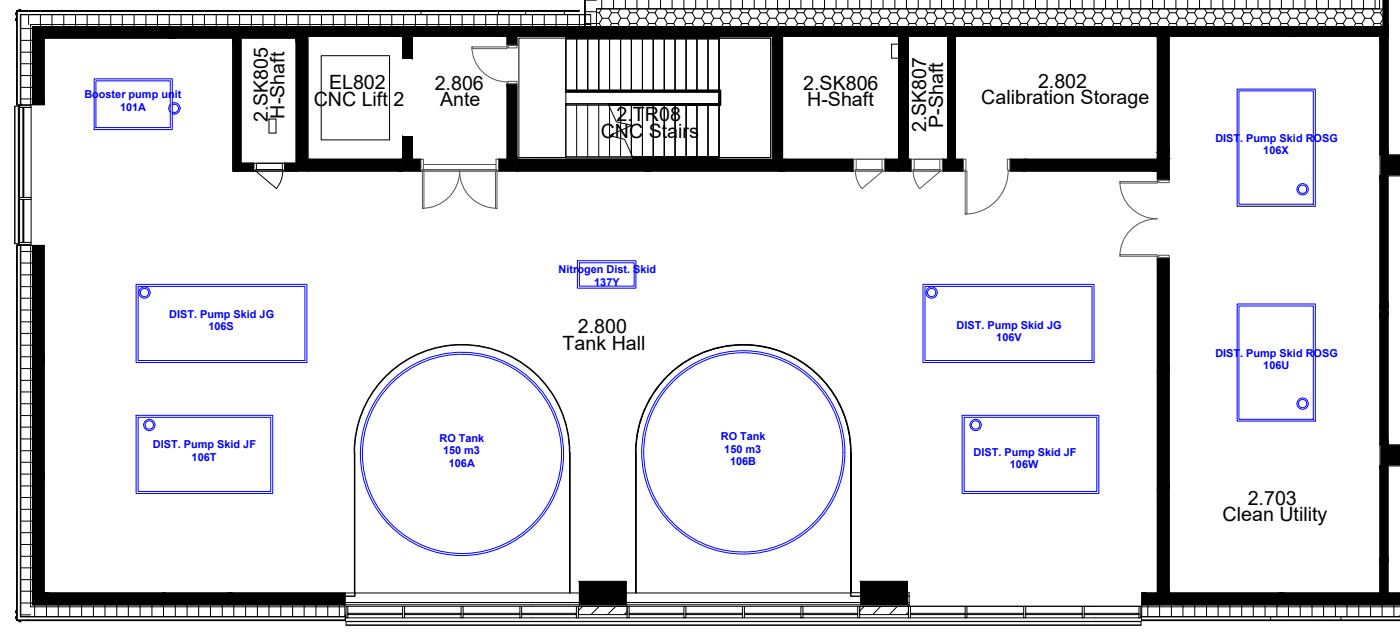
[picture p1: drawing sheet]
<svg xmlns="http://www.w3.org/2000/svg" width="236mm" height="107mm" viewBox="0 0 236 107" stroke-linecap="round" stroke-linejoin="round" font-family="sans-serif">
<!-- layer: M-EQPM -->
<g fill="none" stroke="#00f" stroke-width=".17">
<path d="M15.9 13.3h13.1v8.5h-13.1zM16.2 13.6h12.5v7.9h-12.5zM28.7 17.6l-.3 .7 .3 .6M29 17.4a.95 .95 0 0 1 1.4 .9 .95 .95 0 0 1-1.4 .8M29 17.7a.7 .7 0 0 1 1.1 .6 .7 .7 0 0 1-1.1 .5M29.4 17.3h.1M29.4 19.2v.1M30.4 18.3h.1M208.8 15.3h12.6v19.1h-12.6zM208.5 34.7v-19.7h13.2v19.7M22.9 47.9h28.8v13.2h-28.8zM23.3 48.2h28.1v12.5h-28.1z"/>
<path d="M97.3 43.9h9.9v4.6h-9.9zM97.7 44.3h9.2v3.9h-9.2zM155.6 47.9h28.8v13.2h-28.8zM155.9 48.2h28.2v12.5h-28.2zM208.5 51.2h13.2v19.7h-13.2zM208.8 51.5h12.6v19.1h-12.6zM22.9 70h23.1v13.1h-23.1zM23.3 70.3h22.3v12.5h-22.3zM114 63.7a16.8 16.8 0 0 0-1.6 23.3M114.1 63.7a16.8 16.8 0 0 1 22.8 .4 16.8 16.8 0 0 1 1.2 22.9M162.2 70h23v13.1h-23zM162.5 70.3h22.4v12.5h-22.4z"/>
<path d="M112.4 87l1.6 1.7M138.1 87a16.8 16.8 0 0 1-24 1.7"/>
<circle cx="219.6" cy="31.9" r=".95"/>
<circle cx="219.6" cy="31.9" r=".7"/>
<circle cx="24.4" cy="49.3" r=".95"/>
<circle cx="24.4" cy="49.3" r=".7"/>
<circle cx="157" cy="49.3" r=".95"/>
<circle cx="157" cy="49.3" r=".7"/>
<circle cx="25.2" cy="71.6" r=".95"/>
<circle cx="25.2" cy="71.6" r=".7"/>
<circle cx="77.9" cy="76.5" r="17.1"/>
<circle cx="77.9" cy="76.5" r="16.8"/>
<circle cx="125.3" cy="76.2" r="17.1"/>
<circle cx="164.4" cy="71.6" r=".95"/>
<circle cx="164.4" cy="71.6" r=".7"/>
<circle cx="219.6" cy="68" r=".7"/>
<circle cx="219.6" cy="68" r=".95"/>
</g>
<path d="M208.5 34.7h13.2" fill="none" stroke="#000" stroke-width=".17"/>
<!-- layer: A-GENM -->
<path d="M2.8 1.8h2v.1h-1.9v1.9h-.1zM150.3 7.4h1.2v2.4h-1.2zM45.3 20.1h1.2v2.3h-1.2zM2.8 102.6h.1v1.8h1.9v.1h-2z" fill="none" stroke="#000" stroke-width=".17"/>
<!-- layer: 0 -->
<g fill="#000" stroke="#000" stroke-width=".17">
<path d="M5.5 4.5l1.9 13.1v-13.1zM5.5 4.5l1.9 13.1h-1.9z"/>
<path d="M7.6 4.5l21.8 1.9v-1.9zM7.6 4.5l21.8 1.9h-21.8z"/>
<path d="M29.5 4.5l22.4 1.9v-1.9zM29.5 4.5l22.4 1.9h-22.4z"/>
<path d="M49.9 6.6l2 22.2v-22.2zM49.9 6.6l2 22.2h-2z"/>
<path d="M52 4.5l15.7 1.6v-1.6zM52 4.5l15.7 1.6h-15.7z"/>
<path d="M67.9 6.3l1.6 3.5v-3.5zM67.9 6.3l1.6 3.5h-1.6z"/>
<path d="M67.9 4.5l17.4 1.6v-1.6zM67.9 4.5l17.4 1.6h-17.4z"/>
<path d="M85.5 14.2l1.6 12.5v-12.5zM85.5 14.2l1.6 12.5h-1.6z"/>
<path d="M85.5 6.3l1.6 1.3v-1.3zM85.5 6.3l1.6 1.3h-1.6z"/>
<path d="M85.5 4.5l46.4 1.6v-1.6zM85.5 4.5l46.4 1.6h-46.4z"/>
<path d="M130.3 6.3l1.6 20.4v-20.4zM130.3 6.3l1.6 20.4h-1.6z"/>
<path d="M151.5 6.3l1.6 20.4v-20.4zM151.5 6.3l1.6 20.4h-1.6z"/>
<path d="M132 4.5l21.3 1.6v-1.6zM132 4.5l21.3 1.6h-21.3z"/>
<path d="M153.4 4.5l23 1.6v-1.6zM153.4 4.5l23 1.6h-23z"/>
<path d="M176.6 4.5l18.3 1.6v-1.6zM176.6 4.5l18.3 1.6h-18.3z"/>
<path d="M195.1 6.3l2 19.4v-19.4zM195.1 6.3l2 19.4h-2z"/>
<path d="M195.1 4.5l23.5 1.6v-1.6zM195.1 4.5l23.5 1.6h-23.5z"/>
<path d="M218.8 4.5l15.2 1.6v-1.6zM218.8 4.5l15.2 1.6h-15.2z"/>
<path d="M52 26.8l15.7 2v-2zM52 26.8l15.7 2h-15.7z"/>
<path d="M67.9 23l1.6 3.7v-3.7zM67.9 23l1.6 3.7h-1.6z"/>
<path d="M67.9 26.8l3 2v-2zM67.9 26.8l3 2h-3z"/>
<path d="M84.1 26.8l3 2v-2zM84.1 26.8l3 2h-3z"/>
<path d="M87.2 26.8l22.4 2v-2zM87.2 26.8l22.4 2h-22.4z"/>
<path d="M109.7 26.8l22.3 2v-2zM109.7 26.8l22.3 2h-22.3z"/>
<path d="M132.2 26.8l11.6 2v-2zM132.2 26.8l11.6 2h-11.6z"/>
<path d="M149.2 26.8l2.1 2v-2zM149.2 26.8l2.1 2h-2.1z"/>
<path d="M151.5 26.8l2.1 2v-2zM151.5 26.8l2.1 2h-2.1z"/>
<path d="M158.9 26.8l3.4 2v-2zM158.9 26.8l3.4 2h-3.4z"/>
<path d="M170.3 26.8l2.3 2v-2zM170.3 26.8l2.3 2h-2.3z"/>
<path d="M172.7 26.8l22.2 2v-2zM172.7 26.8l22.2 2h-22.2z"/>
<path d="M195.1 25.7l2 1v-1zM195.1 25.7l2 1h-2z"/>
<path d="M195.1 26.7l2 3.6v-3.6zM195.1 26.7l2 3.6h-2z"/>
<path d="M5.5 41.3l1.9 19.8v-19.8zM5.5 41.3l1.9 19.8h-1.9z"/>
<path d="M195.1 43.5l2 19v-19zM195.1 43.5l2 19h-2z"/>
<path d="M5.5 61.2l1.9 19.6v-19.6zM5.5 61.2l1.9 19.6h-1.9z"/>
<path d="M195.1 62.6l2 19.7v-19.7zM195.1 62.6l2 19.7h-2z"/>
<path d="M5.5 81l1.9 20.9v-20.9zM5.5 81l1.9 20.9h-1.9z"/>
<path d="M7.6 99.9l19.7 2v-2zM7.6 99.9l19.7 2h-19.7z"/>
<path d="M27.5 99.9l10.9 2v-2zM27.5 99.9l10.9 2h-10.9z"/>
<path d="M38.5 99.9l19.7 2v-2zM38.5 99.9l19.7 2h-19.7z"/>
<path d="M97.7 97.9l7.8 4v-4zM97.7 97.9l7.8 4h-7.8z"/>
<path d="M145.1 97.9l7.8 4v-4zM145.1 97.9l7.8 4h-7.8z"/>
<path d="M195.1 82.4l2 17.4v-17.4zM195.1 82.4l2 17.4h-2z"/>
<path d="M192.4 99.9l23.1 2v-2zM192.4 99.9l23.1 2h-23.1z"/>
<path d="M215.6 99.9l20.4 2v-2zM215.6 99.9l20.4 2h-20.4z"/>
</g>
<!-- layer: A-WALL -->
<g fill="none" stroke="#000" stroke-width=".17">
<path d="M98.6 0v4.5v-4.5M232.5 -.1v1.6M233.1 0v4.5M233.8 0v4.5M233.9 0v4.5M234 0v4.5h-228.5v13.1h-2.1v-15.2h96.2v2.1M2.8 3.1h-.2v.4h.2M2.8 2.1h-.2v.4h.2M3.2 1.8v-.2h.3v.2M5.5 4.5h1.9v13.1h-1.9zM7.6 4.5h21.8v1.9h-21.8zM29.5 4.5h22.4v1.9h-22.4z"/>
<path d="M52 4.5h15.7v1.6h-15.7zM67.9 4.5h17.4v1.6h-17.4zM85.5 14.2h1.6v12.5h-1.6zM85.5 6.3h1.6v1.3h-1.6zM85.5 4.5h46.4v1.6h-46.4zM99.6 2.5h-96.1v15.1M99.6 4.1h-94.4v13.5M100.5 1.5v3M132 4.5h21.3v1.6h-21.3zM153.4 4.5h23v1.6h-23zM176.6 4.5h18.3v1.6h-18.3zM195.1 4.5h23.5v1.6h-23.5z"/>
<path d="M218.8 4.5h15.2v1.6h-15.2zM87.2 26.8h22.4v2h-22.4zM109.7 26.8h22.3v2h-22.3zM3.4 41.3h2.1v60.6h52.6v2h-54.7zM3.5 41.3v62.6h54.6M5.2 41.3v60.9h52.9M5.5 41.3h1.9v19.8h-1.9zM195.1 43.5h2v19h-2zM5.5 61.2h1.9v19.6h-1.9zM5.9 61.1v.1M195.1 62.6h2v19.7h-2zM5.5 81h1.9v20.9h-1.9z"/>
<path d="M5.9 80.8v.2M7.6 99.9h19.7v2h-19.7zM27.5 99.9h10.9v2h-10.9zM38.5 99.9h19.7v2h-19.7zM97.7 97.9h7.8v4h-7.8zM145.1 97.9h7.8v4h-7.8zM192.4 99.9h23.1v2h-23.1zM195.1 82.4h2v17.4h-2zM236 99.9h-20.4v2h20.4h-43.6v2h43.6M2.8 102.9h-.2v.3h.2M2.8 103.9h-.2v.3h.2M3.2 104.5v.3h.3v-.3"/>
<path d="M7.4 101.5h.2M27.3 101.5h.2M38.4 101.5h.1M58.2 101.5h39.5M58.2 101.9h39.5M105.5 101.5h39.6M105.5 101.9h39.6M152.9 101.5h.3M152.9 101.9h.3M192.4 103.9h43.6M192.4 102.2h43.6"/>
</g>
<!-- layer: I-WALL -->
<g fill="none" stroke="#000" stroke-width=".17">
<path d="M39.3 6.4h1.3v21.1h2.1v1.3h-3.4zM49.9 6.6h2v22.2h-2zM67.9 6.3h1.6v3.5h-1.6zM130.3 6.3h1.6v20.4h-1.6zM151.5 6.3h1.6v20.4h-1.6zM159.7 6.1h1.3v20.7h-1.3zM195.1 6.3h2v24h-2zM48 27.5h1.9v1.3h-1.9zM52 26.8h15.7v2h-15.7zM67.9 23h1.6v3.7h-1.6zM67.9 26.8h3v2h-3zM84.1 26.8h3v2h-3z"/>
<path d="M132.2 26.8h11.6v2h-11.6zM149.2 26.8h2.1v2h-2.1zM151.5 26.8h2.1v2h-2.1zM158.9 26.8h3.4v2h-3.4zM170.3 26.8h2.3v2h-2.3zM172.7 26.8h22.2v2h-22.2zM232.6 26.1v-20h1.3v20M232.6 29.6v45.3M233.9 29.6v45.3M232.6 78.5v21.4h1.3v-21.4"/>
</g>
<!-- layer: A-FLOR -->
<g fill="none" stroke="#000" stroke-width=".17">
<path d="M5.2 17.6v.2M7.4 5.9h.2M7.4 4.9h.2M7.4 6.4h.2M29.4 5.9h.1M29.4 4.9h.1M29.4 6.4h.1M50.5 6.4v.2M51.5 6.4v.2M51.9 4.9h.1M51.9 6.1h.1M67.7 4.9h.2"/>
<path d="M67.7 6.1h.2M68.2 6.1v.2M69 6.1v.2M69.5 6.1v.2M85.3 6.1h.2v.2M85.3 5.6h.2M85.3 4.9h.2M85.5 7.6h.1M85.5 14.1v.1M86 6.1v.2M86 7.6h.1M86 14.1v.1"/>
<path d="M86.7 6.1v.2M86.7 7.6h.1M86.7 14.1v.1M130.6 6.1v.2M131.4 6.1v.2M131.9 5.6h.1M131.9 4.9h.1M152 6.1v.2M152.6 6.1v.2M153.3 5.6h.1M153.3 4.9h.1M176.4 5.6h.2"/>
<path d="M176.4 4.9h.2M176.4 6.1h.2M194.9 5.6h.2M194.9 4.9h.2M194.9 6.1h.2v.2M195.6 6.1v.2M196.6 6.1v.2M197.1 6.1v.2M218.6 5.6h.2M218.6 4.9h.2M218.6 6.1h.2M42.7 27.5h.1"/>
<path d="M48 27.5h.1M51.9 28.3h.1M51.9 27.2h.1M51.9 28.8h.1M67.7 28.3h.2M67.7 28.8h.2M67.9 26.7h-.2v.1M69 26.7v.1M69.5 26.7v.1M70.9 28.8h.1M70.9 26.8h.1M70.9 28.1h.1"/>
<path d="M84 28.8h.1M84 26.8h.1M84 28.1h.1M85.5 26.7v.1M86 26.7v.1M87.1 26.7h.1v.1M87.1 28.3h.1M87.1 28.8h.1M109.6 28.3h.1M109.6 27.2h.1M109.6 28.8h.1M130.6 26.7v.1"/>
<path d="M131.4 26.7v.1M132 27.4h.2M132 28.3h.2M132 28.8h.2M143.8 26.8h.1M149.1 26.8h.1M151.3 27.4h.2M151.3 28.3h.2M151.3 28.8h.2M152 26.7v.1M152.6 26.7v.1M153.6 26.8h.1"/>
<path d="M158.8 26.8h.1M162.3 27.8h.1M170.2 27.8h.1M172.6 27.4h.1M172.6 28.3h.1M172.6 28.8h.1M172.6 26.8h.1M194.9 27.4h.2M194.9 28.3h.2M194.9 28.8h.2M194.9 26.8h.2M196.1 30.3h.1"/>
<path d="M5.2 41.2v.1M196.1 43.4v.1M5.9 61.1v.1M6.9 61.1v.1M7.4 61.1v.1M59.7 76.2a18.2 18.2 0 0 1 18.2-18.2 18.2 18.2 0 0 1 18.2 18.2M59.7 76.2v23.7h.1v-23.7M59.8 76.2a18.1 18.1 0 0 1 18.1-18.1 18.1 18.1 0 0 1 18.1 18.1M96 76.2v23.7h.1v-23.7M107.1 76.2a18.2 18.2 0 0 1 18.2-18.2 18.2 18.2 0 0 1 18.2 18.2v23.7l-.1-23.7M107.1 76.2v23.7l.1-23.7M107.2 76.2a18.1 18.1 0 0 1 18.1-18.1 18.1 18.1 0 0 1 18.1 18.1"/>
<path d="M107.2 76.5a18.1 18.1 0 0 1 17.8-18.4 18.1 18.1 0 0 1 18.4 17.8v24h1.7M107.2 76.6v23.3M195.1 62.5v.1M195.6 62.5v.1M196.7 62.5v.1M197.1 62.5v.1M5.9 80.8v.2M6.9 80.8v.2M7.4 80.8v.2M7.4 99.9h.2M27.3 99.9h.2M38.4 99.9h.1"/>
<path d="M58.2 99.9h1.6M59.8 99.9v.5h-1.6h1.6v-.5h36.2M59.8 99.9h.1M96 99.9h1.7M96 99.9h.1M105.5 99.9h1.7M143.4 99.9v.5h1.7h-1.7v-.5h-36.2M152.9 99.9h.3v2.2h39.2M195.1 82.3v.1M195.1 99.8v.1M195.6 82.3v.1M195.6 99.8v.1"/>
<path d="M196.6 82.3v.1M196.6 99.8v.1M197.1 82.3v.1M197.1 99.8v.1M215.5 99.9h.1M7.4 100.4h.2M7.4 101.5h.2M27.3 100.4h.2M27.3 101.5h.2M38.4 100.4h.1M38.4 101.5h.1M58.2 101.5h39.5"/>
<path d="M105.5 101.5h39.6M152.9 100.4h.3M152.9 101.5h.3M215.5 100.4h.1M215.5 101.5h.1"/>
</g>
<!-- layer: S-COLS -->
<g fill="#000" stroke="#000" stroke-width=".17">
<path d="M232.6 26.1l3.4 3.5v-3.5zM232.6 26.1l3.4 3.5h-3.4z"/>
<path d="M232.6 74.9l3.4 3.6v-3.6zM232.6 74.9l3.4 3.6h-3.4z"/>
</g>
<path d="M236 26.1h-3.4v3.5h3.4M236 74.9h-3.4v3.6h3.4" fill="none" stroke="#545454" stroke-width=".17"/>
<!-- layer: A-WALL-PATT -->
<g fill="none" stroke="#000" stroke-width=".17">
<path d="M3.5 4.8h2M3.5 6.8h2M3.5 8.8h2M3.5 10.7h2M3.5 12.7h2M3.5 14.7h2M3.5 16.7h2M4.8 2.5v1.6M6.8 2.5v2M8.8 2.5v2M10.8 2.5v2M12.7 2.5v2"/>
<path d="M14.7 2.5v2M16.7 2.5v2M18.7 2.5v2M20.6 2.5v2M22.6 2.5v2M24.6 2.5v2M26.5 2.5v2M28.5 2.5v2M30.5 2.5v2M32.5 2.5v2M34.5 2.5v2M36.4 2.5v2"/>
<path d="M38.4 2.5v2M40.4 2.5v2M42.4 2.5v2M44.3 2.5v2M46.3 2.5v2M48.3 2.5v2M50.2 2.5v2M52.2 2.5v2M54.2 2.5v2M56.2 2.5v2M58.2 2.5v2M60.1 2.5v2"/>
<path d="M62.1 2.5v2M64.1 2.5v2M66 2.5v2M68 2.5v2M70 2.5v2M72 2.5v2M74 2.5v2M75.9 2.5v2M77.9 2.5v2M79.9 2.5v2M81.9 2.5v2M83.8 2.5v2"/>
<path d="M85.8 2.5v2M87.8 2.5v2M89.7 2.5v2M91.7 2.5v2M93.7 2.5v2M95.7 2.5v2M97.7 2.5v2M98.6 4h2.4M98.6 2h1.9M98.6 0h1.9M100.5 2.1h.5M101 4l.3 .5"/>
<path d="M101 2.1l.5 1M101.4 1.5l-.4 .6M101.5 3.1h1.1M101.5 3.1l-.5 .9M102.6 3.1l.5 .9M102.7 1.5l.4 .6M103.1 2.1h1M103.1 4h1M103.1 2.1l-.5 1M103.1 4l-.3 .5M104.1 4l.3 .5M104.1 2.1l.5 1"/>
<path d="M104.5 1.5l-.4 .6M104.6 3.1h1.1M104.6 3.1l-.5 .9M105.7 3.1l.5 .9M105.8 1.5l.4 .6M106.2 2.1h1.1M106.2 4h1.1M106.2 2.1l-.5 1M106.2 4l-.3 .5M107.3 4l.3 .5M107.3 2.1l.5 1M107.7 1.5l-.4 .6"/>
<path d="M107.8 3.1h1M107.8 3.1l-.5 .9M108.8 3.1l.5 .9M109 1.5l.3 .6M109.3 2.1h1.1M109.3 4h1.1M109.3 2.1l-.5 1M109.3 4l-.2 .5M110.4 4l.3 .5M110.4 2.1l.5 1M110.8 1.5l-.4 .6M110.9 3.1h1.1"/>
<path d="M110.9 3.1l-.5 .9M112 3.1l.5 .9M112.1 1.5l.4 .6M112.5 2.1h1M112.5 4h1M112.5 2.1l-.5 1M112.5 4l-.3 .5M113.5 4l.3 .5M113.5 2.1l.5 1M113.9 1.5l-.4 .6M114 3.1h1.1M114 3.1l-.5 .9"/>
<path d="M115.1 3.1l.5 .9M115.2 1.5l.4 .6M115.6 2.1h1.1M115.6 4h1.1M115.6 2.1l-.5 1M115.6 4l-.2 .5M116.7 4l.3 .5M116.7 2.1l.5 1M117 1.5l-.3 .6M117.2 3.1h1M117.2 3.1l-.5 .9M118.2 3.1l.5 .9"/>
<path d="M118.4 1.5l.3 .6M118.7 2.1h1.1M118.7 4h1.1M118.7 2.1l-.5 1M118.7 4l-.2 .5M119.8 4l.3 .5M119.8 2.1l.5 1-.5 .9M120.2 1.5l-.4 .6M120.4 3.1h1M121.4 3.1l.5 .9M121.5 1.5l.4 .6M121.9 2.1h1"/>
<path d="M121.9 4h1M121.9 2.1l-.5 1M121.9 4l-.3 .5M122.9 4l.3 .5M122.9 2.1l.6 1M123.3 1.5l-.4 .6M123.5 3.1h1M123.5 3.1l-.6 .9M124.5 3.1l.6 .9M124.7 1.5l.4 .6M125.1 2.1h1M125.1 4h1"/>
<path d="M125.1 2.1l-.6 1M125.1 4l-.3 .5M126.1 4l.3 .5M126.1 2.1l.5 1M126.4 1.5l-.3 .6M126.6 3.1h1M126.6 3.1l-.5 .9M127.6 3.1l.6 .9M127.8 1.5l.4 .6M128.2 2.1h1M128.2 4h1M128.2 2.1l-.6 1"/>
<path d="M128.2 4l-.3 .5M129.2 4l.3 .5M129.2 2.1l.5 1M129.6 1.5l-.4 .6M129.7 3.1h1.1M129.7 3.1l-.5 .9M130.8 3.1l.5 .9M130.9 1.5l.4 .6M131.3 2.1h1M131.3 4h1M131.3 2.1l-.5 1M131.3 4l-.3 .5"/>
<path d="M132.3 4l.3 .5M132.3 2.1l.6 1M132.7 1.5l-.4 .6M132.9 3.1h1M132.9 3.1l-.6 .9M133.9 3.1l.5 .9M134.1 1.5l.3 .6M134.4 2.1h1.1M134.4 4h1.1M134.4 2.1l-.5 1M134.4 4l-.2 .5M135.5 4l.3 .5"/>
<path d="M135.5 2.1l.5 1M135.8 1.5l-.3 .6M136 3.1h1.1M136 3.1l-.5 .9M137.2 1.5l.4 .6M137.6 2.1h1M137.6 4h1M137.6 2.1l-.6 1 .6 .9M137.6 4l-.3 .5M138.6 4l.3 .5M138.6 2.1l.5 1M139 1.5l-.4 .6"/>
<path d="M139.1 3.1h1.1M139.1 3.1l-.5 .9M140.2 3.1l.5 .9M140.3 1.5l.4 .6M140.7 2.1h1.1M140.7 4h1.1M140.7 2.1l-.5 1M140.7 4l-.3 .5M141.8 4l.2 .5M141.8 2.1l.5 1M142.2 1.5l-.4 .6M142.3 3.1h1"/>
<path d="M142.3 3.1l-.5 .9M143.3 3.1l.5 .9M143.5 1.5l.3 .6M143.8 2.1h1.1M143.8 4h1.1M143.8 2.1l-.5 1M143.8 4l-.3 .5M144.9 4l.3 .5M144.9 2.1l.5 1M145.3 1.5l-.4 .6M145.4 3.1h1.1M145.4 3.1l-.5 .9"/>
<path d="M146.5 3.1l.5 .9M146.6 1.5l.4 .6M147 2.1h1M147 4h1M147 2.1l-.5 1M147 4l-.3 .5M148 4l.3 .5M148 2.1l.5 1M148.4 1.5l-.4 .6M148.5 3.1h1.1M148.5 3.1l-.5 .9M149.6 3.1l.5 .9"/>
<path d="M149.7 1.5l.4 .6M150.1 2.1h1.1M150.1 4h1.1M150.1 2.1l-.5 1M150.1 4l-.3 .5M151.2 4l.3 .5M151.2 2.1l.5 1M151.6 1.5l-.4 .6M151.7 3.1h1M151.7 3.1l-.5 .9M152.7 3.1l.5 .9M152.9 1.5l.3 .6"/>
<path d="M153.2 2.1h1.1M153.2 4h1.1M153.2 2.1l-.5 1M153.2 4l-.3 .5M154.3 4l.3 .5M154.3 2.1l.5 1M154.7 1.5l-.4 .6M154.8 3.1h1.1M154.8 3.1l-.5 .9M155.9 3.1l.5 .9M156 1.5l.4 .6M156.4 2.1h1"/>
<path d="M156.4 4h1M156.4 2.1l-.5 1M156.4 4l-.3 .5M157.4 4l.3 .5M157.4 2.1l.5 1M157.8 1.5l-.4 .6M157.9 3.1h1.1M157.9 3.1l-.5 .9M159 3.1l.5 .9M159.1 1.5l.4 .6M159.5 2.1h1.1M159.5 4h1.1"/>
<path d="M159.5 2.1l-.5 1M159.5 4l-.2 .5M160.6 4l.3 .5M160.6 2.1l.5 1M160.9 1.5l-.3 .6M161.1 3.1h1M161.1 3.1l-.5 .9M162.1 3.1l.5 .9M162.3 1.5l.3 .6M162.6 2.1h1.1M162.6 4h1.1M162.6 2.1l-.5 1"/>
<path d="M162.6 4l-.2 .5M163.7 4l.3 .5M163.7 2.1l.5 1M164.1 1.5l-.4 .6M164.2 3.1h1.1M164.2 3.1l-.5 .9M165.3 3.1l.5 .9M165.4 1.5l.4 .6M165.8 2.1h1M165.8 4h1M165.8 2.1l-.5 1M165.8 4l-.3 .5"/>
<path d="M166.8 4l.3 .5M166.8 2.1l.5 1M167.2 1.5l-.4 .6M167.3 3.1h1.1M167.3 3.1l-.5 .9M168.4 3.1l.5 .9M168.5 1.5l.4 .6M168.9 2.1h1.1M168.9 4h1.1M168.9 2.1l-.5 1M168.9 4l-.2 .5M170 4l.3 .5"/>
<path d="M170 2.1l.5 1M170.3 1.5l-.3 .6M170.5 3.1h1M170.5 3.1l-.5 .9M171.5 3.1l.6 .9M171.7 1.5l.4 .6M172.1 2.1h1M172.1 4h1M172.1 2.1l-.6 1M172.1 4l-.3 .5M173.1 4l.3 .5M173.1 2.1l.5 1"/>
<path d="M173.5 1.5l-.4 .6M173.6 3.1h1.1M173.6 3.1l-.5 .9M174.7 3.1l.5 .9M174.8 1.5l.4 .6M175.2 2.1h1M175.2 4h1M175.2 2.1l-.5 1M175.2 4l-.3 .5M176.2 4l.3 .5M176.2 2.1l.6 1M176.6 1.5l-.4 .6"/>
<path d="M176.8 3.1h1M176.8 3.1l-.6 .9M177.8 3.1l.5 .9M178 1.5l.3 .6M178.3 2.1h1.1M178.3 4h1.1M178.3 2.1l-.5 1M178.3 4l-.2 .5M179.4 4l.3 .5M179.4 2.1l.5 1M179.7 1.5l-.3 .6M179.9 3.1h1"/>
<path d="M179.9 3.1l-.5 .9M180.9 3.1l.6 .9M181.1 1.5l.4 .6M181.5 2.1h1M181.5 4h1M181.5 2.1l-.6 1M181.5 4l-.3 .5M182.5 4l.3 .5M182.5 2.1l.5 1M182.9 1.5l-.4 .6M183 3.1h1.1M183 3.1l-.5 .9"/>
<path d="M184.1 3.1l.5 .9M184.2 1.5l.4 .6M184.6 2.1h1M184.6 4h1M184.6 2.1l-.5 1M184.6 4l-.3 .5M185.6 4l.3 .5M185.6 2.1l.6 1M186 1.5l-.4 .6M186.2 3.1h1M186.2 3.1l-.6 .9M187.2 3.1l.5 .9"/>
<path d="M187.4 1.5l.3 .6M187.7 2.1h1.1M187.7 4h1.1M187.7 2.1l-.5 1M187.7 4l-.3 .5M188.8 4l.3 .5M188.8 2.1l.5 1M189.2 1.5l-.4 .6M189.3 3.1h1.1M189.3 3.1l-.5 .9M190.4 3.1l.5 .9M190.5 1.5l.4 .6"/>
<path d="M190.9 2.1h1M190.9 4h1M190.9 2.1l-.5 1M190.9 4l-.3 .5M191.9 4l.3 .5M191.9 2.1l.5 1M192.3 1.5l-.4 .6M192.4 3.1h1.1M192.4 3.1l-.5 .9M193.5 3.1l.5 .9M193.6 1.5l.4 .6M194 2.1h1.1"/>
<path d="M194 4h1.1M194 2.1l-.5 1M194 4l-.3 .5M195.1 4l.2 .5M195.1 2.1l.5 1M195.5 1.5l-.4 .6M195.6 3.1h1M195.6 3.1l-.5 .9M196.6 3.1l.5 .9M196.8 1.5l.3 .6M197.1 2.1h1.1M197.1 4h1.1"/>
<path d="M197.1 2.1l-.5 1M197.1 4l-.3 .5M198.2 4l.3 .5M198.2 2.1l.5 1M198.6 1.5l-.4 .6M198.7 3.1h1.1M198.7 3.1l-.5 .9M199.8 3.1l.5 .9M199.9 1.5l.4 .6M200.3 2.1h1M200.3 4h1M200.3 2.1l-.5 1"/>
<path d="M200.3 4l-.3 .5M201.3 4l.3 .5M201.3 2.1l.5 1M201.7 1.5l-.4 .6M201.8 3.1h1.1M201.8 3.1l-.5 .9M202.9 3.1l.5 .9M203 1.5l.4 .6M203.4 2.1h1.1M203.4 4h1.1M203.4 2.1l-.5 1M203.4 4l-.3 .5"/>
<path d="M204.5 4l.3 .5M204.5 2.1l.5 1M204.8 1.5l-.3 .6M205 3.1h1M205 3.1l-.5 .9M206 3.1l.5 .9M206.2 1.5l.3 .6M206.5 2.1h1.1M206.5 4h1.1M206.5 2.1l-.5 1M206.5 4l-.3 .5M207.6 4l.3 .5"/>
<path d="M207.6 2.1l.5 1M208 1.5l-.4 .6M208.1 3.1h1.1M208.1 3.1l-.5 .9M209.2 3.1l.5 .9M209.3 1.5l.4 .6M209.7 2.1h1M209.7 4h1M209.7 2.1l-.5 1M209.7 4l-.3 .5M210.7 4l.3 .5M210.7 2.1l.5 1"/>
<path d="M211.1 1.5l-.4 .6M211.2 3.1h1.1M211.2 3.1l-.5 .9M212.3 3.1l.5 .9M212.4 1.5l.4 .6M212.8 2.1h1.1M212.8 4h1.1M212.8 2.1l-.5 1M212.8 4l-.2 .5M213.9 4l.3 .5M213.9 2.1l.5 1M214.2 1.5l-.3 .6"/>
<path d="M214.4 3.1h1M214.4 3.1l-.5 .9M215.4 3.1l.5 .9M215.6 1.5l.3 .6M215.9 2.1h1.1M215.9 4h1.1M215.9 2.1l-.5 1M215.9 4l-.2 .5M217 4l.3 .5M217 2.1l.5 1M217.4 1.5l-.4 .6M217.5 3.1h1.1"/>
<path d="M217.5 3.1l-.5 .9M218.6 3.1l.5 .9M218.7 1.5l.4 .6M219.1 2.1h1M219.1 4h1M219.1 2.1l-.5 1M219.1 4l-.3 .5M220.1 4l.3 .5M220.1 2.1l.6 1M220.5 1.5l-.4 .6M220.7 3.1h1M220.7 3.1l-.6 .9"/>
<path d="M221.7 3.1l.5 .9M221.9 1.5l.3 .6M222.2 2.1h1.1M222.2 4h1.1M222.2 2.1l-.5 1M222.2 4l-.2 .5M223.3 4l.3 .5M223.3 2.1l.5 1M223.6 1.5l-.3 .6M223.8 3.1h1M223.8 3.1l-.5 .9M224.8 3.1l.6 .9"/>
<path d="M225 1.5l.4 .6M225.4 2.1h1M225.4 4h1M225.4 2.1l-.6 1M225.4 4l-.3 .5M226.4 4l.3 .5M226.4 2.1l.5 1M226.8 1.5l-.4 .6M226.9 3.1h1.1M226.9 3.1l-.5 .9M228 3.1l.5 .9M228.1 1.5l.4 .6"/>
<path d="M228.5 2.1h1M228.5 4h1M228.5 2.1l-.5 1M228.5 4l-.3 .5M229.5 4l.3 .5M229.5 2.1l.6 1M229.9 1.5l-.4 .6M230.1 3.1h1M230.1 3.1l-.6 .9M231.1 3.1l.5 .9M231.3 1.5l.3 .6M231.6 2.1h1.1"/>
<path d="M231.6 4h1.1M231.6 2.1l-.5 1M231.6 4l-.3 .5M232.7 4l.3 .5M232.7 2.1l.4 .8M233 1.5l-.3 .6M233.1 3.2l-.4 .8M3.5 42.4h2M3.5 44.3h2M3.5 46.3h2M3.5 48.3h2M3.5 50.2h2"/>
<path d="M3.5 52.2h2M3.5 54.2h2M3.5 56.2h2M3.5 58.2h2M3.5 60.1h2M3.5 62.1h2M3.5 64.1h2M3.5 66h2M3.5 68h2M3.5 70h2M3.5 72h2M3.5 73.9h2"/>
<path d="M3.5 75.9h2M3.5 77.9h2M3.5 79.9h2M3.5 81.9h2M3.5 83.8h2M3.5 85.8h2M3.5 87.8h2M3.5 89.7h2M3.5 91.7h2M3.5 93.7h2M3.5 95.7h2M3.5 97.6h2"/>
<path d="M3.5 99.6h2M3.5 101.6h2M3.5 103.6h1.7M5.8 101.9v2M7.8 101.9v2M9.8 101.9v2M11.8 101.9v2M13.8 101.9v2M15.7 101.9v2M17.7 101.9v2M19.7 101.9v2M21.6 101.9v2"/>
<path d="M23.6 101.9v2M25.6 101.9v2M27.6 101.9v2M29.5 101.9v2M31.5 101.9v2M33.5 101.9v2M35.5 101.9v2M37.5 101.9v2M39.4 101.9v2M41.4 101.9v2M43.4 101.9v2M45.3 101.9v2"/>
<path d="M47.3 101.9v2M49.3 101.9v2M51.3 101.9v2M53.3 101.9v2M55.2 101.9v2M57.2 101.9v2M193.5 101.9v2M195.5 101.9v2M197.4 101.9v2M199.4 101.9v2M201.4 101.9v2M203.4 101.9v2"/>
<path d="M205.3 101.9v2M207.3 101.9v2M209.3 101.9v2M211.2 101.9v2M213.2 101.9v2M215.2 101.9v2M217.2 101.9v2M219.2 101.9v2M221.1 101.9v2M223.1 101.9v2M225.1 101.9v2M227 101.9v2"/>
<path d="M229 101.9v2M231 101.9v2M233 101.9v2M234.9 101.9v2"/>
</g>
<g fill="#000" stroke="#000" stroke-width=".17">
<path d="M232.6 94.6h1.3v5.3z"/>
<path d="M233.1 -.1l.7 4.6v-4.6zM233.1 -.1l.7 4.6h-.7z"/>
<path d="M39.3 6.4l1.3 22.4v-22.4zM39.3 6.4l1.3 22.4v-22.4zM39.3 6.4l1.3 22.4h-1.3zM39.3 6.4l1.3 22.4h-1.3z"/>
<path d="M40.6 27.5l2.1 1.3v-1.3zM40.6 27.5l2.1 1.3h-2.1z"/>
<path d="M40.6 27.5l2.1 1.3v-1.3zM40.6 27.5l2.1 1.3h-2.1z"/>
<path d="M48 27.5l1.9 1.3v-1.3zM48 27.5l1.9 1.3h-1.9z"/>
<path d="M48 27.5l1.9 1.3v-1.3zM48 27.5l1.9 1.3h-1.9z"/>
<path d="M159.7 6.1l1.3 20.7v-20.7zM159.7 6.1l1.3 20.7v-20.7zM159.7 6.1l1.3 20.7h-1.3zM159.7 6.1l1.3 20.7h-1.3z"/>
<path d="M232.6 6.1l1.3 20v-20zM232.6 6.1l1.3 20v-20zM232.6 6.1l1.3 20h-1.3zM232.6 6.1l1.3 20h-1.3z"/>
<path d="M232.6 29.6l1.3 22.2v-22.2zM232.6 29.6l1.3 22.2h-1.3z"/>
<path d="M232.6 29.6l1.3 22.2v-22.2zM232.6 29.6l1.3 22.2h-1.3z"/>
<path d="M232.6 51.8l.2 .9v-.9zM232.6 51.8l.2 .9h-.2z"/>
<path d="M232.6 51.8l.2 .9v-.9zM232.6 51.8l.2 .9h-.2z"/>
<path d="M233 52.3h.6zM233 52.3h.6z"/>
<path d="M233 52.3h.6zM233 52.3h.6z"/>
<path d="M232.9 51.8l.7 .3v-.3zM232.9 51.8l.7 .3h-.7z"/>
<path d="M232.9 52.1l.7 .1zM232.9 52.1l.7 .1z"/>
<path d="M232.9 52.2h.7zM232.9 52.2h.7z"/>
<path d="M232.9 52.3l.7 .1zM232.9 52.3l.7 .1z"/>
<path d="M232.9 52.4l.7 .3v-.3zM232.9 52.4l.7 .3h-.7z"/>
<path d="M232.9 51.8l.7 .3v-.3zM232.9 51.8l.7 .3h-.7z"/>
<path d="M232.9 52.1l.7 .1zM232.9 52.1l.7 .1z"/>
<path d="M232.9 52.2h.7zM232.9 52.2h.7z"/>
<path d="M232.9 52.3l.7 .1zM232.9 52.3l.7 .1z"/>
<path d="M232.9 52.4l.7 .3v-.3zM232.9 52.4l.7 .3h-.7z"/>
<path d="M233.7 51.8l.2 .9v-.9zM233.7 51.8l.2 .9h-.2z"/>
<path d="M232.6 52.7l1.3 22.2v-22.2zM232.6 52.7l1.3 22.2h-1.3z"/>
<path d="M233.7 51.8l.2 .9v-.9zM233.7 51.8l.2 .9h-.2z"/>
<path d="M232.6 52.7l1.3 22.2v-22.2zM232.6 52.7l1.3 22.2h-1.3z"/>
<path d="M232.6 78.5l1.3 16.1v-16.1zM232.6 78.5l1.3 16.1h-1.3z"/>
<path d="M232.6 78.5l1.3 16.1v-16.1zM232.6 78.5l1.3 16.1h-1.3zM232.6 94.6l1.3 5.3v-5.3zM232.6 94.6l1.3 5.3h-1.3zM232.6 94.6l1.3 5.3h-1.3z"/>
</g>
<!-- layer: A-DOOR-FRAM -->
<g fill="none" stroke="#545454" stroke-width=".17">
<path d="M79.5 7.9h6v.3h-6zM85.5 13.8h.2v-.1h1.4v.4h-1.6zM85.5 7.6h1.6v.5h-1.4v-.2h-.2zM70.9 26.8v2h.6v6.3h-.3v-6.5h.2v-1.8zM71.2 35.1a6.3 6.3 0 0 0 6.3-6.3 6.3 6.3 0 0 0 6.3 6.3M71.2 28.8h12.6v6.3h-.3v-6.3M71.4 28.6h12.2M83.6 26.8h.4v2h-.2v-.2h-.2zM143.9 26.8h.4v1.8h-.1v.2h-.3zM144.2 28.8h4.6M144.3 26.8h4.4v1.8h.1v.2h.3v-2h-.4M144.3 28.6h4.4"/>
<path d="M153.6 26.8h.5v1.8h-.2v.2h-.3zM153.9 28.8h4.6M154.1 26.8h4.3v1.8h.1v.2h.3v-2h-.4M154.1 28.6h4.3M162.4 26.8h.4v1.8h-.1v.2h-.3zM162.7 28.8h.3v7.3h-.3zM169.8 26.8h.4v2h-.3v-.2h-.1zM188.8 30.6a6.3 6.3 0 0 0 6.2 6.3 6.3 6.3 0 0 0-6.2 6.2M188.8 30.6h6.3v.2h-6.3zM195.1 30.3h2v.5h-1.7v-.2h-.3zM188.8 42.9h6.3v.3h.3v-.2h1.7v.4h-2v-.2h-6.3z"/>
</g>
<!-- layer: A-DOOR -->
<path d="M79.5 7.9a5.9 5.9 0 0 0 5.9 5.9M71.2 28.8h12.6M71.4 27.7h12.2M144.2 28.8h4.6l-3.5 3M144.2 28.8l.3 1.6 .8 1.3M144.3 26.8h4.4M153.9 28.8l.3 1.6 .8 1.3M153.9 28.8h4.6l-3.5 3M154.1 26.8h4.3M169.9 28.8a7.3 7.3 0 0 1-7.2 7.3" fill="none" stroke="#545454" stroke-width=".17"/>
<!-- layer: A-GLAZ-CURT -->
<g fill="none" stroke="#000" stroke-width=".17">
<path d="M2.8 15.7h.1v1.9h-.1zM2.8 13.7h.1v1.9h-.1zM2.8 11.8h.1v1.9h-.1zM2.8 9.8h.1v1.9h-.1zM2.8 7.8h.1v1.9h-.1zM2.8 5.8h.1v1.9h-.1zM2.8 3.8h.1v1.9h-.1zM3.8 18.1h.2v15.2h-.2zM4.9 1.8h1.9v.1h-1.9zM6.9 1.8h1.9v.1h-1.9zM8.8 1.8h1.9v.1h-1.9zM10.8 1.8h1.9v.1h-1.9z"/>
<path d="M12.8 1.8h1.9v.1h-1.9zM14.7 1.8h1.9v.1h-1.9zM16.7 1.8h1.9v.1h-1.9zM18.7 1.8h1.9v.1h-1.9zM20.7 1.8h1.9v.1h-1.9zM22.6 1.8h2v.1h-2zM24.6 1.8h1.9v.1h-1.9zM26.6 1.8h1.9v.1h-1.9zM28.6 1.8h1.9v.1h-1.9zM30.5 1.8h2v.1h-2zM32.5 1.8h1.9v.1h-1.9zM34.5 1.8h1.9v.1h-1.9z"/>
<path d="M36.4 1.8h2v.1h-2zM38.4 1.8h1.9v.1h-1.9zM40.4 1.8h1.9v.1h-1.9zM42.4 1.8h1.9v.1h-1.9zM44.4 1.8h1.9v.1h-1.9zM46.4 1.8h1.9v.1h-1.9zM48.3 1.8h1.9v.1h-1.9zM50.3 1.8h1.9v.1h-1.9zM52.3 1.8h1.9v.1h-1.9zM54.2 1.8h1.9v.1h-1.9zM56.2 1.8h1.9v.1h-1.9zM58.2 1.8h1.9v.1h-1.9z"/>
<path d="M60.2 1.8h1.9v.1h-1.9zM62.1 1.8h1.9v.1h-1.9zM64.1 1.8h1.9v.1h-1.9zM66.1 1.8h1.9v.1h-1.9zM68.1 1.8h1.9v.1h-1.9zM70 1.8h2v.1h-2zM72 1.8h1.9v.1h-1.9zM74 1.8h1.9v.1h-1.9zM75.9 1.8h2v.1h-2zM77.9 1.8h1.9v.1h-1.9zM79.9 1.8h1.9v.1h-1.9zM81.9 1.8h1.9v.1h-1.9z"/>
<path d="M83.9 1.8h1.9v.1h-1.9zM85.8 1.8h2v.1h-2zM87.8 1.8h1.9v.1h-1.9zM89.8 1.8h1.9v.1h-1.9zM91.8 1.8h1.9v.1h-1.9zM93.7 1.8h1.9v.1h-1.9zM95.7 1.8h1.9v.1h-1.9zM3.8 33.6h.2v7.2h-.2zM2.8 59.1h.1v1.9h-.1zM2.8 57.2h.1v1.9h-.1zM2.8 55.2h.1v1.9h-.1zM2.8 53.2h.1v1.9h-.1z"/>
<path d="M2.8 51.3h.1v1.9h-.1zM2.8 49.3h.1v1.9h-.1zM2.8 47.3h.1v1.9h-.1zM2.8 45.3h.1v1.9h-.1zM2.8 43.3h.1v1.9h-.1zM2.8 41.3h.1v2h-.1zM2.8 78.9h.1v1.9h-.1zM2.8 76.9h.1v1.9h-.1zM2.8 74.9h.1v1.9h-.1zM2.8 73h.1v1.9h-.1zM2.8 71h.1v1.9h-.1zM2.8 69h.1v1.9h-.1z"/>
<path d="M2.8 67h.1v1.9h-.1zM2.8 65.1h.1v1.9h-.1zM2.8 63.1h.1v1.9h-.1zM2.8 61.1h.1v1.9h-.1zM2.8 94.7h.1v1.9h-.1zM2.8 92.7h.1v1.9h-.1zM2.8 90.7h.1v2h-.1zM2.8 88.8h.1v1.9h-.1zM2.8 86.8h.1v1.9h-.1zM2.8 84.8h.1v1.9h-.1zM2.8 82.8h.1v1.9h-.1zM2.8 80.8h.1v1.9h-.1z"/>
<path d="M2.8 96.6h.1v2h-.1zM2.8 98.6h.1v1.9h-.1zM2.8 100.6h.1v1.9h-.1zM4.9 104.4h1.9v.1h-1.9zM6.9 104.4h1.9v.1h-1.9zM8.8 104.4h1.9v.1h-1.9zM10.8 104.4h1.9v.1h-1.9zM12.8 104.4h1.9v.1h-1.9zM14.7 104.4h1.9v.1h-1.9zM16.7 104.4h1.9v.1h-1.9zM18.7 104.4h1.9v.1h-1.9zM20.7 104.4h1.9v.1h-1.9z"/>
<path d="M22.6 104.4h2v.1h-2zM24.6 104.4h1.9v.1h-1.9zM26.6 104.4h1.9v.1h-1.9zM28.6 104.4h1.9v.1h-1.9zM30.5 104.4h2v.1h-2zM32.5 104.4h1.9v.1h-1.9zM34.5 104.4h1.9v.1h-1.9zM36.4 104.4h2v.1h-2zM38.4 104.4h1.9v.1h-1.9zM40.4 104.4h1.9v.1h-1.9zM42.4 104.4h1.9v.1h-1.9zM44.4 104.4h1.9v.1h-1.9z"/>
<path d="M46.4 104.4h1.9v.1h-1.9zM48.3 104.4h1.9v.1h-1.9zM50.3 104.4h1.9v.1h-1.9zM52.3 104.4h1.9v.1h-1.9zM54.2 104.4h1.9v.1h-1.9zM56.2 104.4h1.9v.1h-1.9zM58.6 103.3h9.3v.2h-9.3zM68.2 103.3h9.5v.2h-9.5zM78.1 103.3h9.5v.2h-9.5zM87.9 103.3h9.3v.2h-9.3zM97.5 102.1h8.2v1.4h-8.2zM98.2 102.1l-.7 .8"/>
<path d="M101 102.1l-1.4 1.4M103.8 102.1l-1.4 1.4M105.7 103l-.5 .5M106 103.3h9.3v.2h-9.3zM115.6 103.3h9.5v.2h-9.5zM125.5 103.3h9.5v.2h-9.5zM135.3 103.3h9.3v.2h-9.3zM144.9 102.1h8.2v1.4h-8.2zM145.7 102.1l-.8 .8M148.5 102.1l-1.4 1.4M151.3 102.1l-1.4 1.4M153.1 103.1l-.4 .4"/>
<path d="M153.5 103.3h9.2v.2h-9.2zM163 103.3h9.5v.2h-9.5zM172.9 103.3h9.5v.2h-9.5zM182.8 103.3h9.2v.2h-9.2zM192.5 104.4h1.9v.1h-1.9zM194.5 104.4h1.9v.1h-1.9zM196.4 104.4h1.9v.1h-1.9zM198.4 104.4h1.9v.1h-1.9zM200.4 104.4h1.9v.1h-1.9zM202.4 104.4h1.9v.1h-1.9zM204.3 104.4h1.9v.1h-1.9zM206.3 104.4h1.9v.1h-1.9z"/>
<path d="M208.3 104.4h1.9v.1h-1.9zM210.3 104.4h1.9v.1h-1.9zM212.3 104.4h1.9v.1h-1.9zM214.2 104.4h1.9v.1h-1.9zM216.2 104.4h1.9v.1h-1.9zM218.2 104.4h1.9v.1h-1.9zM220.1 104.4h1.9v.1h-1.9zM222.1 104.4h1.9v.1h-1.9zM224.1 104.4h1.9v.1h-1.9zM226.1 104.4h1.9v.1h-1.9zM228 104.4h2v.1h-2zM230 104.4h1.9v.1h-1.9z"/>
<path d="M232 104.4h1.9v.1h-1.9zM234 104.4h1.9v.1h-1.9zM235.9 103.9h.1M236 104.4h-.1l.1 .1"/>
</g>
<!-- layer: A-DETL-THIN -->
<path d="M54.1 9.4h11.6v14.2h-11.6z" fill="none" stroke="#000" stroke-width=".17"/>
<!-- layer: A-GLAZ-CWMG -->
<g fill="none" stroke="#000" stroke-width=".17">
<path d="M3.3 17.8h1.9v.3h-1.9zM3.3 18.1v15.2M5.2 18.1v15.2M3.3 33.3h1.9v.3h-1.9zM3.3 33.6v7.2M5.2 33.6v7.2M3.3 40.8h1.9v.4h-1.9zM58.3 102.1h.3v2h-.3zM58.6 104.1h9.3M58.6 102.1h9.3M67.9 102.1h.3v2h-.3zM68.2 104.1h9.5"/>
<path d="M68.2 102.1h9.5M77.7 102.1h.4v2h-.4zM78.1 104.1h9.5M78.1 102.1h9.5M87.6 102.1h.3v2h-.3zM87.9 104.1h9.3M87.9 102.1h9.3M97.2 102.1h.3v2h-.3zM97.5 104.1h8.2M97.5 102.1h8.2M105.7 102.1h.3v2h-.3zM106 104.1h9.3"/>
<path d="M106 102.1h9.3M115.3 102.1h.3v2h-.3zM115.6 104.1h9.5M115.6 102.1h9.5M125.1 102.1h.4v2h-.4zM125.5 104.1h9.5M125.5 102.1h9.5M135 102.1h.3v2h-.3zM135.3 104.1h9.3M135.3 102.1h9.3M144.6 102.1h.3v2h-.3zM144.9 104.1h8.2"/>
<path d="M144.9 102.1h8.2M153.1 102.1h.4v2h-.4zM153.5 104.1h9.2M153.5 102.1h9.2M162.7 102.1h.3v2h-.3zM163 104.1h9.5M163 102.1h9.5M172.5 102.1h.4v2h-.4zM172.9 104.1h9.5M172.9 102.1h9.5M182.4 102.1h.4v2h-.4zM182.8 104.1h9.2"/>
<path d="M182.8 102.1h9.2M192 102.1h.3v2h-.3z"/>
</g>
<!-- layer: A-GLAZ -->
<g fill="none" stroke="#000" stroke-width=".17">
<path d="M2.8 17.7h.1M2.8 17.7h.9M3.7 17.7h.1M70.9 1.9v.5M72 1.8h.1M73.9 1.8h.1M75.9 1.8h.1M77.9 1.8h.1M79.8 1.8h.1M81.8 1.8h.1M83.8 1.8h.1M84 1.9v.5"/>
<path d="M88.6 1.9v.5M89.7 1.8h.1M91.7 1.8h.1M93.7 1.8h.1M95.1 1.9v.5M2.8 41.3h.9zM58.2 104.5h.1M58.2 103.7h.1M58.2 103.7v.8M192.4 103.7h.1M192.4 104.5h.1M192.4 103.7v.8"/>
<path d="M214.2 103.9v.6M216.1 104.5h.1M218.1 104.5h.1M220.1 104.5h.1M222 104.5h.1M224 104.5h.1M226 104.5h.1M226 103.9v.6"/>
</g>
<!-- layer: S-BEAM -->
<path d="M2.5 17.9h.6v23.1h-.6zM3.1 17.9v23.1M58.3 104.7h134v.6h-134zM58.3 104.7h134" fill="none" stroke="#000" stroke-width=".17"/>
<!-- layer: 0 -->
<g fill="none" stroke="#000" stroke-width=".17">
<path d="M101.4 0v1.5M103.4 0v1.5M105.4 0v1.5M107.4 0v1.5M109.3 0v1.5M111.3 0v1.5M113.3 0v1.5M115.3 0v1.5M117.3 0v1.5M119.2 0v1.5M121.2 0v1.5M123.2 0v1.5"/>
<path d="M125.1 0v1.5M127.1 0v1.5M129.1 0v1.5M131.1 0v1.5M133.1 0v1.5M135 0v1.5M137 0v1.5M139 0v1.5M140.9 0v1.5M142.9 0v1.5M144.9 0v1.5M146.9 0v1.5"/>
<path d="M148.8 0v1.5M150.8 0v1.5M152.8 0v1.5M154.8 0v1.5M156.8 0v1.5M158.7 0v1.5M160.7 0v1.5M162.7 0v1.5M164.6 0v1.5M166.6 0v1.5M168.6 0v1.5M170.6 0v1.5"/>
<path d="M172.5 0v1.5M174.5 0v1.5M176.5 0v1.5M178.5 0v1.5M180.4 0v1.5M182.4 0v1.5M184.4 0v1.5M186.3 0v1.5M188.3 0v1.5M190.3 0v1.5M192.3 0v1.5M194.3 0v1.5"/>
<path d="M196.3 0v1.5M198.2 0v1.5M200.2 0v1.5M202.2 0v1.5M204.1 0v1.5M206.1 0v1.5M208.1 0v1.5M210.1 0v1.5M212 0v1.5M214 0v1.5M216 0v1.5M218 0v1.5"/>
<path d="M220 0v1.5M221.9 0v1.5M223.9 0v1.5M225.9 0v1.5M227.8 0v1.5M229.8 0v1.5M231.8 0v1.5M100.5 1.5h132.6M100.5 1.5h132"/>
</g>
<!-- layer: A-DOOR -->
<path d="M43.2 27.5h4.4M47.7 28.8l-.3 1.6-.8 1.3M47.7 28.8h-4.6l3.5 3" fill="none" stroke="#000" stroke-width=".17"/>
<!-- layer: A-DOOR-FRAM -->
<path d="M42.8 27.5h.4v1.1h-.1v.2h-.3zM43.1 28.8h4.6M43.2 27.5h4.4M43.2 28.6h4.4M47.6 27.5h.4v1.3h-.3v-.2h-.1z" fill="none" stroke="#000" stroke-width=".17"/>
<!-- layer: S-STRS -->
<g fill="none" stroke="#000" stroke-width=".17">
<path d="M95.4 6.4h-7.9v20.1h7.9M95.4 6.5v8.7M95.4 15.4v2.1M95.4 17.7v8.7M95.4 15.5h25.8M95.4 17.5h25.8M97.2 6.5v8.7M97.2 15.4v.1M97.2 17.5h.1M97.2 17.7v8.7M99.1 6.5v8.7M99.1 15.4v.1"/>
<path d="M99.1 17.5h.1M99.1 17.7v8.7M100.9 6.5v8.7M100.9 15.4v.1M100.9 17.5h.1M100.9 17.7v8.7M102.7 17.7v8.7M102.7 6.5v8.7M102.7 15.4v.1M102.7 17.5h.1M104.6 6.5v8.7M104.6 15.4v.1"/>
<path d="M104.6 17.5h.1M104.6 17.7v8.7M106.4 17.7v8.7M106.4 6.5v8.7M106.4 15.4v.1M106.4 17.5h.1M108.3 6.5v8.7M108.3 15.4v.1M108.3 17.5h.1M108.3 17.7v8.8M110.1 6.5v8.7M110.1 15.4v.1"/>
<path d="M110.1 17.5h.1M110.1 17.7v8.8M112 6.5v8.7M112 15.4v.1M112 17.5h.1M112 17.7v8.8M113.8 6.5v8.7M113.8 15.4v.1M113.8 17.5h.1M113.8 17.7v8.8M115.7 6.5v8.7M115.7 15.4v.1"/>
<path d="M115.7 17.5h.1M115.7 17.7v8.8M117.5 6.5v8.7M117.5 15.4v.1M117.5 17.5h.1M117.5 17.7v8.8M119.3 6.5v8.7M119.3 15.4v.1M119.3 17.5h.1M119.3 17.7v8.8M121.2 6.4h8.7v20.1h-8.7M121.2 6.5v8.7"/>
<path d="M121.2 15.4v2.1M121.2 17.7v8.8M106.4 21.1h.1M106.7 26.5h.1M106.7 26.5h14.5"/>
</g>
<!-- layer: A-FLOR-HRAL -->
<g fill="none" stroke="#000" stroke-width=".17">
<path d="M95.3 17.6v.1M95.4 6.3h25.8v.2h-25.8M95.4 15.2h26.1v2.5h-26.1v-.2h25.8v-2.1h-25.8zM95.4 6.3h25.8M95.4 6.5h25.8M95.4 6.3v.2M95.4 15.3v.1M95.4 15.2h25.5M95.4 15.4h25.5M102.5 17.5h18.7v-2.1h-25.8v-.2h26.1v2.5h-18.9M102.5 17.5h18.4M102.5 17.5l.1 .2"/>
<path d="M102.6 17.7h18.3M120.9 17.6h.1M120.9 15.2h.6v.4M120.9 15.4h.3v.2M120.9 15.3v.1M121.2 6.3v.1M121.2 15.7v1.8h-.2M121.3 15.7h.1M121.3 17.6h.1M121.3 15.3v.1M121.5 15.7v2h-.5M95.3 26.5v.1"/>
<path d="M95.4 26.4h25.8v.2h-25.8zM106.6 26.4l.1 .2z"/>
</g>
<!-- layer: S-STRS-MBND -->
<g fill="none" stroke="#000" stroke-width=".17">
<path d="M97.2 6.4v9.1M99.1 6.4v9.1M100.9 6.4v9.1M102.7 6.4v9.1M102.7 17.5v.5M104.6 6.4v9.1M104.6 17.5v3.2M106.4 17.5v8.4M106.4 6.4v9.1M108.3 6.4v9.1M108.3 17.5v9M110.1 6.4v9.1"/>
<path d="M110.1 17.5v9M112 6.4v9.1M112 17.5v9M113.8 6.4v9.1M113.8 17.5v9M115.7 6.4v9.1M115.7 17.5v9M117.5 6.4v9.1M117.5 17.5v9M119.3 6.4v9.1M119.3 17.5v9M121.2 6.4h8.7v20.1h-8.7"/>
<path d="M121.2 17.5h-18.7l1.4 3 2.6 .6-3.8 1.7 2.6 .7 1.4 3h14.5M121.2 6.4v20.1M121.2 6.4h-25.8v9.1h25.8M102.7 22.8h.1M104.6 22v1.3"/>
</g>
<!-- layer: A-FLOR-HRAL-MBND -->
<path d="M102.5 17.5h18.7v-2.1h-25.8v-.2h26.1v2.5h-18.9M106.6 26.4h14.6v.2h-14.5" fill="none" stroke="#000" stroke-width=".17"/>
<g font-size="3.3">
<text x="52.9" y="17.8">CNC Lift 2</text>
<text x="55.5" y="15">EL802</text>
<text x="73.3" y="15.1">2.806</text>
<text x="74.2" y="17.9">Ante</text>
<text x="135.4" y="15.1">2.SK806</text>
<text x="136.1" y="17.9">H-Shaft</text>
<text x="165.4" y="17.6">Calibration Storage</text>
<text x="175" y="14.8">2.802</text>
<text x="45.1" y="20.6" transform="rotate(-90 45.1 20.6)">2.SK805</text>
<text x="48" y="20" transform="rotate(-90 48 20)">H-Shaft</text>
<text x="101.3" y="23.3">CNC Stairs</text>
<text x="103.9" y="20.4">2.TR08</text>
<text x="156.1" y="22.3" transform="rotate(-90 156.1 22.3)">2.SK807</text>
<text x="159" y="21.5" transform="rotate(-90 159 21.5)">P-Shaft</text>
<text x="94.8" y="58.9">Tank Hall</text>
<text x="97.4" y="56.1">2.800</text>
<text x="206.1" y="87.8">Clean Utility</text>
<text x="210.3" y="85">2.703</text>
</g>
<g font-size="1.8" fill="#00f">
<text x="14.2" y="16.6">Booster pump unit</text>
<text x="20.2" y="18.7">101A</text>
<text x="204.8" y="23.9">DIST. Pump Skid ROSG</text>
<text x="212.9" y="26">106X</text>
<text x="94.1" y="46">Nitrogen Dist. Skid</text>
<text x="28.5" y="53.5">DIST. Pump Skid JG</text>
<text x="100.2" y="48.1">137Y</text>
<text x="35.1" y="55.6">106S</text>
<text x="161.2" y="55.4">DIST. Pump Skid JG</text>
<text x="167.9" y="57.4">106V</text>
<text x="204.8" y="60.1">DIST. Pump Skid ROSG</text>
<text x="212.9" y="62.2">106U</text>
<text x="25.8" y="75.6">DIST. Pump Skid JF</text>
<text x="32.3" y="77.6">106T</text>
<text x="74.1" y="74.5">RO Tank</text>
<text x="74.7" y="76.5">150 m3</text>
<text x="121.5" y="74.2">RO Tank</text>
<text x="122.1" y="76.3">150 m3</text>
<text x="164.1" y="76.8">DIST. Pump Skid JF</text>
<text x="75.6" y="78.6">106A</text>
<text x="123.1" y="78.3">106B</text>
<text x="170.2" y="78.9">106W</text>
</g>
</svg>
